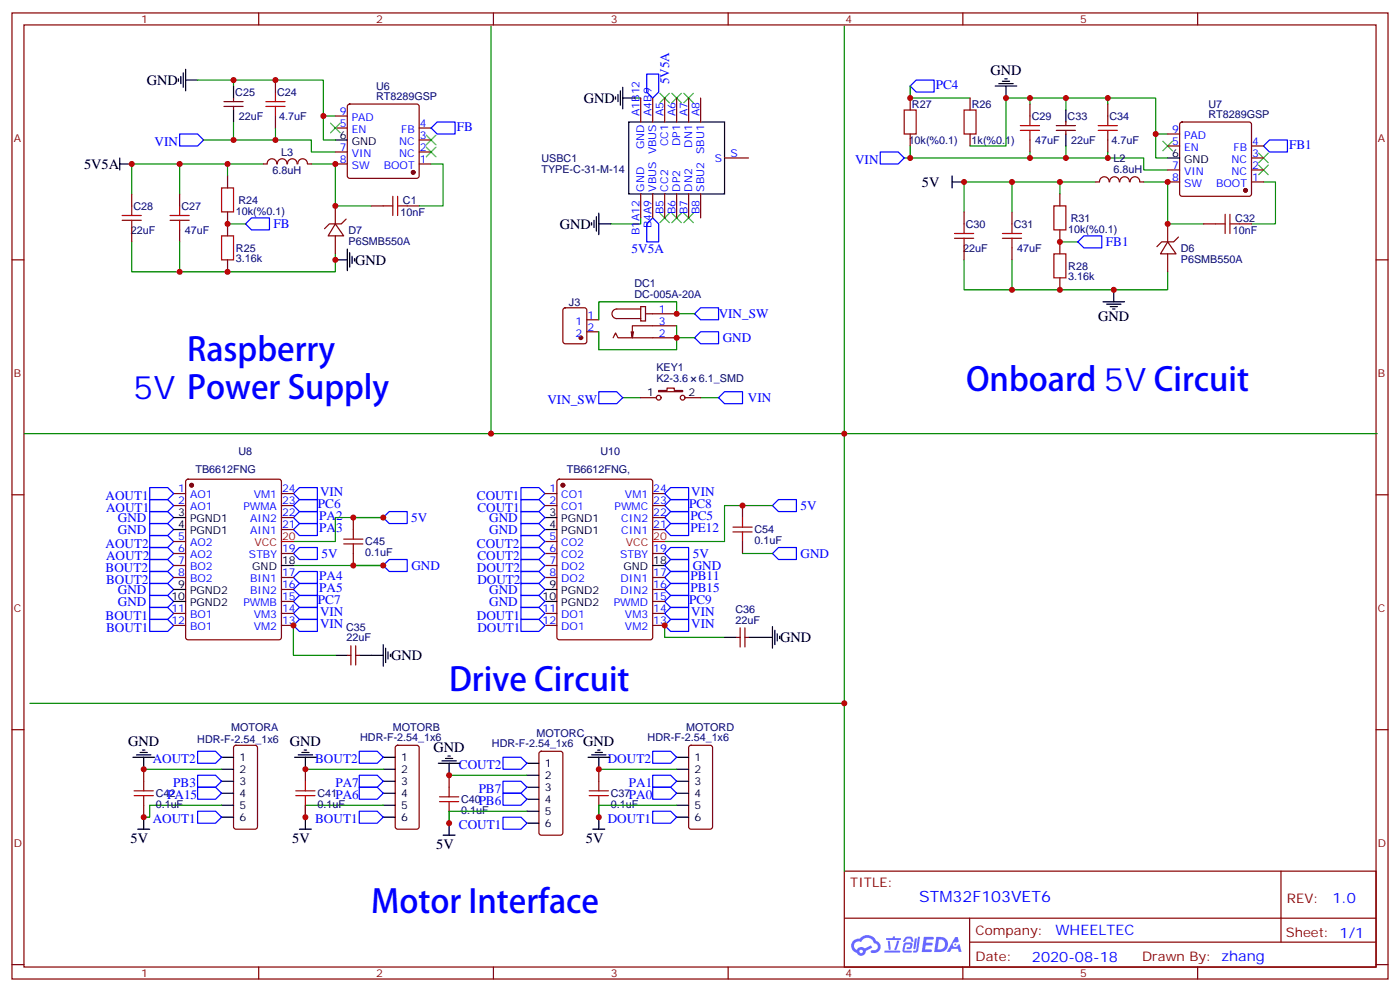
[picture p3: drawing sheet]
<svg xmlns="http://www.w3.org/2000/svg" width="412mm" height="292mm" viewBox="0 0 412 292" stroke-linecap="round" stroke-linejoin="round" font-family="sans-serif">
<g fill="none" stroke="#870000" stroke-width=".35">
<path d="M3.5 3.8h405.4v284.3h-405.4zM7.1 7.3h398.2v277.3h-398.2zM76.2 3.8v3.5M145.3 3.8v3.5M214.5 3.8v3.5M283.6 3.8v3.5M352.8 3.8v3.5M3.5 76.5h3.6M405.3 76.5h3.6M3.5 145.6h3.6M405.3 145.6h3.6M3.5 214.8h3.6"/>
<path d="M405.3 214.8h3.6M248.7 256.4h156.6v28.2h-156.6zM377.3 256.4v20.9M248.7 270.2h156.5M285.6 277.3h119.6M285.6 270.2v14.2M3.5 283.9h3.6M76.2 284.6v3.5M145.3 284.6v3.5M214.5 284.6v3.5M283.6 284.6v3.5M352.8 284.6v3.5"/>
<path d="M405.3 283.9h3.6"/>
</g>
<g fill="#5487ff">
<path d="M272.1 275.7h2.6l.3 .2-.1 .6h-2l-.1 1h1.6l.4 .4-.4 .4h-1.7l-.2 1.1 1.8 .1 .3 .3-.2 .4h-2.9z"/>
<path d="M281.4 275.8h.7l.4 1.3-.7 .3a.74 .74 0 0 0-1.1 .3 .74 .74 0 0 0 .5 1.1 .74 .74 0 0 0 .9-.7l.5-.3 .7 2.4h-.9l-.2-1h-1.9l-.5 1h-.9z"/>
<path d="M269.5 276.2h.6l-.4 2.9a.31 .31 0 0 1-.3 .3 .31 .31 0 0 1-.3-.3z"/>
<path d="M270.4 275.7h.6l-.5 4a.89 .89 0 0 1-.7 .7 .89 .89 0 0 1-.9-.3l1-.5z"/>
<path d="M266.8 275.9l.6-.2 1.2 .1 .5 1.3-.6 .1-.4-.9-1 .1a.95 .95 0 0 1-1 .8l-.1-.2z"/>
<path d="M266.4 277.6l1.8-.2a1.04 1.04 0 0 1 .6 1.1 1.04 1.04 0 0 1-.8 .9h-.7a.29 .29 0 0 1-.3-.4 .29 .29 0 0 1 .3-.2h.7l.2-.8h-1.4l-.4 1.8h1.9a.29 .29 0 0 1 .3 .3 .29 .29 0 0 1-.3 .3h-2l-.4-.3 .2-2.1z"/>
<path d="M260.5 279.8h4.4a.3 .3 0 0 1 .3 .3 .3 .3 0 0 1-.3 .3h-4.3z"/>
<path d="M264.3 276.9h.6l-.5 1.6a1.02 1.02 0 0 1-.7 1.2l-.2-.3z"/>
<path d="M261.5 276.9h.6l.3 2.4-.3 .3-.3-.2z"/>
<path d="M261.1 276.1h1.9l.2-.5h.5l-.1 .5h1.5a.29 .29 0 0 1 .3 .3 .29 .29 0 0 1-.3 .3h-3.9z"/>
<path d="M275.8 275.7l-.6 4.5h1.4a2.27 2.27 0 0 0 2.7-2.3 2.27 2.27 0 0 0-2.7-2.2zM276.6 276.5a1.5 1.5 0 0 1 1.8 1.6 1.5 1.5 0 0 1-1.9 1.3h-.3z"/>
<path d="M251.4 276.9a2.09 2.09 0 0 0 1 3.5 1.37 1.37 0 0 0 1.5 .9 1.37 1.37 0 0 0 1.1-1.4l2-1-.5-.7-1.8 1a1.4 1.4 0 0 0-2.3 .4 1.32 1.32 0 0 1-.6-1.9 1.32 1.32 0 0 1 1.9-.4 2.02 2.02 0 0 1 2-1.3 2.02 2.02 0 0 1 1.8 1.6 1.09 1.09 0 0 1 1.1 1.4 1.09 1.09 0 0 1-1.6 .7 .41 .41 0 0 0-.5 .3 .41 .41 0 0 0 .4 .5 1.89 1.89 0 0 0 2.4-1.2 1.89 1.89 0 0 0-1.2-2.4 2.98 2.98 0 0 0-5-.6l-1 .1zM253.2 280a.52 .52 0 0 1 1 0 .52 .52 0 0 1-1 0z"/>
<circle cx="281.4" cy="278" r=".28"/>
</g>
<g fill="#870000" stroke="#870000" stroke-width=".35">
<circle cx="121.7" cy="50.7" r=".53"/>
<circle cx="366.9" cy="56" r=".53"/>
<circle cx="56.4" cy="142.8" r=".53"/>
<circle cx="165.8" cy="142.8" r=".53"/>
<circle cx="171.1" cy="99.4" r=".53"/>
</g>
<g fill="none" stroke="#870000" stroke-width=".35">
<path d="M66 31.3h5.6M66 29.9h5.6M68.8 28.9v1M68.8 31.3v1.1M81.1 23.6v3.5M81.1 34.1v3.6M98.8 37.7h3.5M98.8 34.1h3.5M102.5 30.8l.5-.2h19.8l.5 .2 .2 .5v20.5l-.3 .5-.4 .2h-19.8l-.5-.2-.2-.5v-20.5zM123.5 37.7h3.5M188.7 28.9v7M192.3 28.9v7"/>
<path d="M195.8 28.9v7M199.3 28.9v7M202.8 28.9v7M206.4 28.9v7M268.1 28.9v3.5M268.1 39.4v3.6M285.8 28.9v3.5M285.8 39.4v3.6M303.4 30.6v3.5M311.1 38.4h5.7M311.1 37h5.7M314 35.9v1.1"/>
<path d="M314 38.4v1M326.3 30.6v3.5M344 39.4h3.5M347.7 36.1l.5-.2h19.7l.5 .2 .3 .5v20.5l-.3 .5-.5 .2h-19.7l-.5-.2-.2-.5v-20.5zM38.8 57.1v3.5M52.9 57.1v3.5M67 51.8v3.5M77.6 48.3h1.1M78.7 48.2a1.41 1.41 0 0 1 1.4-1.5 1.41 1.41 0 0 1 1.4 1.5M81.7 48.2a1.41 1.41 0 0 1 1.4-1.5 1.41 1.41 0 0 1 1.4 1.5M84.7 48.2a1.41 1.41 0 0 1 1.4-1.5 1.41 1.41 0 0 1 1.4 1.5M87.7 48.2a1.41 1.41 0 0 1 1.4-1.5 1.41 1.41 0 0 1 1.4 1.5"/>
<path d="M90.7 48.3h1M98.8 48.3h3.5M98.8 44.7h3.5M123.5 48.3h3.5M123.5 44.7h3.5M123.5 41.2h3.5M188.7 57.1v7M192.3 57.1v7M195.8 57.1v7M199.3 57.1v7M202.8 57.1v7M206.4 57.1v7"/>
<path d="M213.4 46.5h7.1M303.4 41.2v3.5M312.2 57.1v3.5M326.3 41.2v3.5M326.7 53.5a1.41 1.41 0 0 0-1.4-1.5 1.41 1.41 0 0 0-1.4 1.5l-1.1 .1M326.9 53.5a1.41 1.41 0 0 1 1.4-1.5 1.41 1.41 0 0 1 1.4 1.5M329.9 53.5a1.41 1.41 0 0 1 1.4-1.5 1.41 1.41 0 0 1 1.4 1.5M332.9 53.5a1.41 1.41 0 0 1 1.4-1.5 1.41 1.41 0 0 1 1.4 1.5M335.8 53.6h1.1M344 53.6h3.5M344 50h3.5M344 43h3.5"/>
<path d="M368.7 46.5h3.5M368.7 53.6h3.5M368.7 50h3.5M368.7 43h3.5M38.8 67.7v3.5M52.9 67.7v3.5M67 62.4v7M67 76.5v3.5M98.8 65.9l2.4 3.5h-4.5zM98.8 60.6v5.3M98.8 69.4v5.3M102 64.5l-1.5 1.4h-3.5l-1.4 1.4"/>
<path d="M109.4 60.6h3.5M119.9 60.6h3.6M284 62.4v3.5M284 73v3.5M298.1 62.4v3.5M298.1 73v3.5M312.2 67.7v7M344 71.2l2.4 3.5h-4.6zM344 65.9v5.3M344 74.7v5.3M347.1 69.8l-1.4 1.4h-3.5l-1.4 1.4M354.5 65.9h3.6"/>
<path d="M365.1 65.9h3.6M166 90.8l.5-.2h5.7l.6 .4 .1 9.5-.5 .6-5.9 .1-.6-.5-.1-9.4zM172.9 97.6h3.5M172.9 94.1h3.5M180.6 99.4l.7-1.4 .7 1.4h17.3M186.6 97.6l-.3 1.8M188.7 90.2h1.4v4.3h-1.4zM188.7 90.9h-7a1.41 1.41 0 0 0-1.4 1.5 1.41 1.41 0 0 0 1.4 1.4h7M190.1 92.4h9.2M199.3 95.9h-13v3.5l-.4-1.8M312.2 81.8v3.5M188.7 117.1h4.6"/>
<path d="M194 114.9h2.5v-.7h2.1v.7h2.5v.4h-7.1zM201.8 117.1h4.6M51.2 145.3h3.5M51.2 148.8h3.5M51.2 159.4h3.5M54.9 141.2l.5-.2h26.8l.6 .5 .1 46.1-.5 .7h-27l-.7-.4v-46.2zM82.9 145.3h3.5M82.9 148.8h3.5M82.9 155.9h3.5M82.9 152.3h3.5M104.1 152.3v3.6M160.5 145.3h3.5"/>
<path d="M160.5 148.8h3.5M160.5 159.4h3.5M164.3 141.2l.4-.2h26.9l.6 .5 .1 46.1-.5 .7h-27.1l-.6-.4-.1-46.2zM192.3 145.3h3.5M192.3 148.8h3.5M192.3 155.9h3.5M192.3 152.3h3.5M218.7 148.8v3.5M218.7 159.4v3.5M51.2 162.9h3.5M51.2 166.4h3.5M51.2 170h3.5"/>
<path d="M82.9 162.9h3.5M82.9 170h3.5M82.9 177h3.5M82.9 173.5h3.5M104.1 162.9v3.5M160.5 162.9h3.5M160.5 166.4h3.5M160.5 170h3.5M192.3 162.9h3.5M192.3 170h3.5M192.3 177h3.5M192.3 173.5h3.5"/>
<path d="M51.2 180.6h3.5M51.2 184.1h3.5M82.9 180.6h3.5M82.9 184.1h3.5M102.3 192.9h1.1M103.4 190.1v5.6M104.8 190.1v5.6M104.8 192.9h1M160.5 180.6h3.5M160.5 184.1h3.5M192.3 180.6h3.5M192.3 184.1h3.5"/>
<path d="M217 187.6h1M218 184.8v5.6M219.4 184.8v5.6M219.4 187.6h1.1M69 219.6l.5-.2h5.6l.7 .4v23.5l-.4 .7-5.9 .1-.7-.5v-23.5zM116.7 219.6l.4-.2h5.7l.6 .4 .1 23.5-.5 .7-5.9 .1-.6-.5-.1-23.5zM203.1 219.6l.5-.2h5.6l.6 .4 .1 23.5-.5 .7-5.8 .1-.7-.5-.1-23.5zM42.3 226.4v3.5M42.3 237v3.5M90 226.4v3.5M90 237v3.5M132.3 228.2v3.5"/>
<path d="M132.3 238.8v3.5M159 221.3l.5-.2h5.6l.7 .5v23.5l-.5 .7h-5.8l-.7-.4v-23.6zM176.4 226.4v3.5M176.4 237v3.5"/>
<circle cx="194" cy="117.1" r=".71"/>
<circle cx="201.1" cy="117.1" r=".71"/>
</g>
<g fill="none" stroke="#000" stroke-width=".35">
<path d="M52.6 23.2v.7M53.3 22.5v2.1M54 21.4v4.3M54.7 23.6h3.5M54.7 20.4v6.3M68.8 25.3v3.6M68.8 32.4v3.5M181.3 28.5v.7M182 27.8v2.1M182.7 26.7v4.3M183.4 28.9h3.6M183.4 25.7v6.3"/>
<path d="M185.2 35.9h28.2v21.2h-28.2zM293.2 25.3h6.3M294.2 24.6h4.2M295.3 23.9h2.1M296 23.2h.7M296.3 25.3v3.6M314 32.4v3.5M314 39.4v3.6M35.3 48.3h3.5M35.3 46.5v3.5M98.8 41.2h3.5M280.5 53.6h3.5"/>
<path d="M280.5 51.8v3.5M344 46.5h3.5M98.8 76.5h3.5M102.3 73.3v6.4M103 74.4v4.2M103.7 75.4v2.1M104.4 76.1v.7M174.3 65.5v.8M175 64.8v2.2M175.7 63.8v4.2M176.4 65.9h3.5M176.4 62.7v6.4"/>
<path d="M324.9 88.8h6.4M326 89.5h4.2M327 90.2h2.1M327.7 90.9h.7M328.1 85.3v3.5M51.2 152.3h3.5M51.2 155.9h3.5M160.5 152.3h3.5M160.5 155.9h3.5M51.2 173.5h3.5M51.2 177h3.5M82.9 166.4h3.5"/>
<path d="M160.5 173.5h3.5M160.5 177h3.5M192.3 166.4h3.5M98.8 192.9h3.5M105.8 192.9h7.1M112.9 189.7v6.4M113.6 190.8v4.2M114.3 191.8v2.2M115 192.5v.8M213.4 187.6h3.6M220.5 187.6h7M227.5 184.4v6.4"/>
<path d="M228.2 185.5v4.2M229 186.5v2.2M229.7 187.3v.7M39.2 222.9h6.3M40.2 222.2h4.2M41.3 221.5h2.1M42 220.8h.7M42.3 222.9v3.5M65.3 222.9h3.5M65.3 226.4h3.5M65.3 229.9h3.5M65.3 233.5h3.5"/>
<path d="M65.3 237h3.5M86.8 222.9h6.3M87.8 222.2h4.3M88.9 221.5h2.1M89.6 220.8h.7M90 222.9v3.5M112.9 222.9h3.5M112.9 226.4h3.5M112.9 229.9h3.5M112.9 233.5h3.5M112.9 237h3.5M129.1 224.6h6.4"/>
<path d="M130.2 223.9h4.2M131.2 223.2h2.1M131.9 222.5h.7M132.3 224.6v3.6M155.2 224.6h3.5M155.2 228.2h3.5M155.2 231.7h3.5M155.2 235.2h3.5M155.2 238.8h3.5M173.2 222.9h6.4M174.3 222.2h4.2M175.3 221.5h2.1"/>
<path d="M176 220.8h.7M176.4 222.9v3.5M199.3 222.9h3.5M199.3 226.4h3.5M199.3 229.9h3.5M199.3 233.5h3.5M199.3 237h3.5M40.6 244.1h3.5M42.3 240.5v3.6M65.3 240.5h3.5M88.2 244.1h3.5M90 240.5v3.6"/>
<path d="M112.9 240.5h3.5M130.5 245.8h3.6M132.3 242.3v3.5M155.2 242.3h3.5M174.6 244.1h3.6M176.4 240.5v3.6M199.3 240.5h3.5"/>
</g>
<g fill="none" stroke="#a10000" stroke-width=".35">
<path d="M78.3 31.3h5.7M78.3 29.9h5.7M81.1 27.1v2.8M81.1 31.3v2.8M266.3 32.4h3.6v7h-3.6zM284 32.4h3.5v7h-3.5zM300.6 38.4h5.6M300.6 37h5.6M303.4 34.1v2.9M303.4 38.4v2.8M323.5 38.4h5.6M323.5 37h5.6"/>
<path d="M326.3 34.1v2.9M326.3 38.4v2.8M65.3 55.3h3.5v7.1h-3.5zM115.7 57.8v5.6M117.1 57.8v5.6M36 64.8h5.6M36 63.4h5.6M38.8 60.6v2.8M38.8 64.8v2.9M50.1 64.8h5.6M50.1 63.4h5.6M52.9 60.6v2.8"/>
<path d="M52.9 64.8v2.9M65.3 69.4h3.5v7.1h-3.5zM112.9 60.6h2.8M117.1 60.6h2.8M281.2 70.1h5.6M281.2 68.7h5.6M284 65.9v2.8M284 70.1v2.9M295.3 70.1h5.6M295.3 68.7h5.6M298.1 65.9v2.8M298.1 70.1v2.9"/>
<path d="M310.4 74.7h3.6v7.1h-3.6zM310.4 60.6h3.6v7.1h-3.6zM358.1 65.9h2.8M360.9 63.1v5.6M362.3 63.1v5.6M362.3 65.9h2.8M101.2 158.7h5.7M104.1 155.9v2.8M215.9 155.2h5.6M215.9 156.6h5.6M218.7 152.3v2.9M218.7 156.6v2.8"/>
<path d="M101.2 160.1h5.7M104.1 160.1v2.8M39.5 232.8h5.7M39.5 234.2h5.7M42.3 229.9v2.9M42.3 234.2v2.8M87.1 232.8h5.7M87.1 234.2h5.7M90 229.9v2.9M90 234.2v2.8M129.5 234.5h5.6M129.5 235.9h5.6"/>
<path d="M132.3 231.7v2.8M132.3 235.9v2.9M173.6 232.8h5.6M173.6 234.2h5.6M176.4 229.9v2.9M176.4 234.2v2.8"/>
</g>
<g fill="none" stroke="#00f" stroke-width=".35">
<path d="M52.9 39.4h5.3l1.8 1.8-1.8 1.8h-5.3zM127 37.7l1.8-1.8h5.3v3.5h-5.3zM190.5 21.8h3.5v5.3l-1.7 1.8-1.8-1.8zM268.1 25.3l1.8-1.7h5.3v3.5h-5.3zM259.3 44.7h5.3l1.7 1.8-1.7 1.8h-5.3zM372.2 43l1.7-1.8h5.3v3.5h-5.3zM72.3 65.9l1.8-1.8h5.3v3.6h-5.3zM192.3 64.1l1.7 1.8v5.3h-3.5v-5.3zM317.5 71.2l1.8-1.8h5.3v3.6h-5.3zM204.6 99.4l1.8-1.8h5.3v3.6h-5.3zM204.6 92.4l1.8-1.8h5.3v3.5h-5.3zM176.4 115.3h5.3l1.7 1.8-1.7 1.7h-5.3z"/>
<path d="M211.7 117.1l1.7-1.8h5.3v3.5h-5.3zM44.1 154.1h5.3l1.8 1.8-1.8 1.7h-5.3zM44.1 150.6h5.3l1.8 1.7-1.8 1.8h-5.3zM44.1 157.6h5.3l1.8 1.8-1.8 1.7h-5.3zM44.1 147h5.3l1.8 1.8-1.8 1.8h-5.3zM44.1 143.5h5.3l1.8 1.8-1.8 1.7h-5.3zM86.4 155.9l1.8-1.8h5.3v3.5h-5.3zM86.4 152.3l1.8-1.7h5.3v3.5h-5.3zM86.4 145.3l1.8-1.8h5.3v3.5h-5.3zM86.4 148.8l1.8-1.8h5.3v3.6h-5.3zM112.9 152.3l1.8-1.7h5.2v3.5h-5.2zM153.5 143.5h5.3l1.7 1.8-1.7 1.7h-5.3z"/>
<path d="M153.5 147h5.3l1.7 1.8-1.7 1.8h-5.3zM153.5 157.6h5.3l1.7 1.8-1.7 1.7h-5.3zM153.5 150.6h5.3l1.7 1.7-1.7 1.8h-5.3zM153.5 154.1h5.3l1.7 1.8-1.7 1.7h-5.3zM195.8 155.9l1.8-1.8h5.2v3.5h-5.2zM195.8 152.3l1.8-1.7h5.2v3.5h-5.2zM195.8 148.8l1.8-1.8h5.2v3.6h-5.2zM195.8 145.3l1.8-1.8h5.2v3.5h-5.2zM227.5 148.8l1.8-1.8h5.3v3.6h-5.3zM44.1 175.3h5.3l1.8 1.7-1.8 1.8h-5.3zM44.1 171.7h5.3l1.8 1.8-1.8 1.8h-5.3zM44.1 164.7h5.3l1.8 1.7-1.8 1.8h-5.3z"/>
<path d="M44.1 168.2h5.3l1.8 1.8-1.8 1.7h-5.3zM44.1 178.8h5.3l1.8 1.8-1.8 1.7h-5.3zM44.1 161.1h5.3l1.8 1.8-1.8 1.8h-5.3zM86.4 173.5l1.8-1.8h5.3v3.6h-5.3zM86.4 170l1.8-1.8h5.3v3.5h-5.3zM86.4 177l1.8-1.7h5.3v3.5h-5.3zM86.4 162.9l1.8-1.8h5.3v3.6h-5.3zM112.9 166.4l1.8-1.7h5.2v3.5h-5.2zM153.5 161.1h5.3l1.7 1.8-1.7 1.8h-5.3zM153.5 178.8h5.3l1.7 1.8-1.7 1.7h-5.3zM153.5 168.2h5.3l1.7 1.8-1.7 1.7h-5.3zM153.5 164.7h5.3l1.7 1.7-1.7 1.8h-5.3z"/>
<path d="M153.5 171.7h5.3l1.7 1.8-1.7 1.8h-5.3zM153.5 175.3h5.3l1.7 1.7-1.7 1.8h-5.3zM195.8 173.5l1.8-1.8h5.2v3.6h-5.2zM195.8 170l1.8-1.8h5.2v3.5h-5.2zM195.8 177l1.8-1.7h5.2v3.5h-5.2zM195.8 166.4l1.8-1.7h5.2v3.5h-5.2zM195.8 162.9l1.8-1.8h5.2v3.6h-5.2zM227.5 162.9l1.8-1.8h5.3v3.6h-5.3zM44.1 182.3h5.3l1.8 1.8-1.8 1.7h-5.3zM86.4 180.6l1.8-1.8h5.3v3.5h-5.3zM86.4 184.1l1.8-1.8h5.3v3.5h-5.3zM153.5 182.3h5.3l1.7 1.8-1.7 1.7h-5.3z"/>
<path d="M195.8 184.1l1.8-1.8h5.2v3.5h-5.2zM195.8 180.6l1.8-1.8h5.2v3.5h-5.2zM58.2 221.1h5.3l1.8 1.8-1.8 1.7h-5.3zM58.2 231.7h5.3l1.8 1.8-1.8 1.7h-5.3zM58.2 228.2h5.3l1.8 1.7-1.8 1.8h-5.3zM58.2 238.8h5.3l1.8 1.7-1.8 1.8h-5.3zM105.8 238.8h5.3l1.8 1.7-1.8 1.8h-5.3zM105.8 228.2h5.3l1.8 1.7-1.8 1.8h-5.3zM105.8 231.7h5.3l1.8 1.8-1.8 1.7h-5.3zM105.8 221.1h5.3l1.8 1.8-1.8 1.7h-5.3zM148.2 222.9h5.3l1.7 1.7-1.7 1.8h-5.3zM148.2 233.5h5.3l1.7 1.7-1.7 1.8h-5.3z"/>
<path d="M148.2 229.9h5.3l1.7 1.8-1.7 1.8h-5.3zM192.3 221.1h5.3l1.7 1.8-1.7 1.7h-5.3zM192.3 231.7h5.3l1.7 1.8-1.7 1.7h-5.3zM192.3 228.2h5.3l1.7 1.7-1.7 1.8h-5.3zM192.3 238.8h5.3l1.7 1.7-1.7 1.8h-5.3zM148.2 240.5h5.3l1.7 1.8-1.7 1.8h-5.3z"/>
</g>
<g fill="none" stroke="#3c3" stroke-width=".35">
<path d="M97.4 36.3l2.8 2.8M100.2 36.3l-2.8 2.8M125.6 39.8l2.8 2.8M128.4 39.8l-2.8 2.8M194.4 27.4l2.8 2.9M197.2 27.4l-2.8 2.9M197.9 27.4l2.8 2.9M200.7 27.4l-2.8 2.9M201.4 27.4l2.9 2.9M204.3 27.4l-2.9 2.9M125.6 43.3l2.8 2.8M128.4 43.3l-2.8 2.8"/>
<path d="M342.5 41.6l2.9 2.8M345.4 41.6l-2.9 2.8M370.8 45.1l2.8 2.8M370.8 48.6l2.8 2.8M373.6 45.1l-2.8 2.8M373.6 48.6l-2.8 2.8M194.4 62.7l2.8 2.8M197.2 62.7l-2.8 2.8M197.9 62.7l2.8 2.8M200.7 62.7l-2.8 2.8M201.4 62.7l2.9 2.8M204.3 62.7l-2.9 2.8"/>
</g>
<g fill="none" stroke="#008700" stroke-width=".35">
<path d="M144.6 7.7v119.9M248.7 7.7v248.7M58.2 23.6h37v17.6h3.6M68.8 23.6v1.7M68.8 35.9v5.3M81.1 37.7v3.5M95.2 34.1h3.6M187 28.9h1.7M268.1 25.3v3.6h17.7M303.4 28.9v1.7M314 28.9v3.5M326.3 28.9v1.7"/>
<path d="M340.4 39.4h3.6M52.9 48.3v8.8M60 41.2h31.7v3.5h7.1M67 48.3h-28.2v8.8M77.6 48.3h-10.6v3.5M91.7 48.3h7.1v12.3h10.6M127 48.3h3.5v12.3h-7M266.3 46.5h70.6v3.5h7.1M268.1 43v3.5M285.8 43h10.5v-14.1h44.1v17.6h3.6M298.1 53.6v8.8M303.4 44.7v1.8"/>
<path d="M312.2 53.6h-28.2v8.8M314 43v3.5M322.8 53.6h-10.6v3.5M326.3 44.7v1.8M336.9 53.6h7.1v12.3h10.5M372.2 53.6h3.5v12.3h-7M38.8 71.2v8.8h60v-5.3M52.9 71.2v8.8M67 65.9h5.3M188.7 64.1v1.8h-8.8M284 76.5v8.8h60v-5.3M298.1 76.5v8.8"/>
<path d="M312.2 71.2h5.3M176.4 97.6v5.3h22.9v-3.5M199.3 95.9v3.5h5.3M204.6 92.4h-5.3v-3.6h-22.9v5.3M183.4 117.1h5.3M206.4 117.1h5.3M7.1 127.6h398.6M104.1 152.3h8.8h-14.1v7.1h-12.4M227.5 148.8h-14.1v10.6h-17.6M86.4 166.4h26.5M218.7 162.9h8.8M86.4 184.1v8.8h12.4"/>
<path d="M195.8 184.1v3.5h17.6M8.8 207h239.9M42.3 226.4h23M65.3 237h-21.2v3.5h-1.8M90 226.4h22.9M112.9 237h-22.9v3.5M132.3 228.2h22.9M155.2 238.8h-22.9v3.5M176.4 226.4h22.9M199.3 237h-22.9v3.5"/>
</g>
<path d="M82.9 159.4h3.5M192.3 159.4h3.5" fill="none" stroke="#f00" stroke-width=".35"/>
<g fill="#c00">
<circle cx="112.9" cy="166.4" r=".88"/>
<circle cx="112.9" cy="152.3" r=".88"/>
<circle cx="104.1" cy="166.4" r=".88"/>
<circle cx="104.1" cy="152.3" r=".88"/>
<circle cx="86.4" cy="184.1" r=".88"/>
<circle cx="98.8" cy="76.5" r=".88"/>
<circle cx="38.8" cy="48.3" r=".88"/>
<circle cx="52.9" cy="48.3" r=".88"/>
<circle cx="67" cy="65.9" r=".88"/>
<circle cx="98.8" cy="48.3" r=".88"/>
<circle cx="81.1" cy="41.2" r=".88"/>
<circle cx="68.8" cy="41.2" r=".88"/>
<circle cx="81.1" cy="23.6" r=".88"/>
<circle cx="95.3" cy="34.1" r=".88"/>
<circle cx="68.8" cy="23.6" r=".88"/>
<circle cx="67" cy="48.3" r=".88"/>
<circle cx="67" cy="80" r=".88"/>
<circle cx="52.9" cy="80" r=".88"/>
<circle cx="326.3" cy="28.9" r=".88"/>
<circle cx="268.1" cy="28.9" r=".88"/>
<circle cx="303.4" cy="46.5" r=".88"/>
<circle cx="298.1" cy="85.3" r=".88"/>
<circle cx="312.2" cy="85.3" r=".88"/>
<circle cx="312.2" cy="53.6" r=".88"/>
<circle cx="328.1" cy="85.3" r=".88"/>
<circle cx="314" cy="28.9" r=".88"/>
<circle cx="340.4" cy="39.4" r=".88"/>
<circle cx="314" cy="46.5" r=".88"/>
<circle cx="326.3" cy="46.5" r=".88"/>
<circle cx="344" cy="53.6" r=".88"/>
<circle cx="312.2" cy="71.2" r=".88"/>
<circle cx="298.1" cy="53.6" r=".88"/>
<circle cx="284" cy="53.6" r=".88"/>
<circle cx="303.4" cy="28.9" r=".88"/>
<circle cx="268.1" cy="46.5" r=".88"/>
<circle cx="296.3" cy="28.9" r=".88"/>
<circle cx="195.8" cy="184.1" r=".88"/>
<circle cx="218.7" cy="148.8" r=".88"/>
<circle cx="42.3" cy="240.5" r=".88"/>
<circle cx="90" cy="240.5" r=".88"/>
<circle cx="132.3" cy="242.3" r=".88"/>
<circle cx="176.4" cy="240.5" r=".88"/>
<circle cx="42.3" cy="226.4" r=".88"/>
<circle cx="90" cy="226.4" r=".88"/>
<circle cx="176.4" cy="226.4" r=".88"/>
<circle cx="132.3" cy="228.2" r=".88"/>
<circle cx="98.8" cy="60.6" r=".88"/>
<circle cx="344" cy="65.9" r=".88"/>
<circle cx="199.3" cy="99.4" r=".88"/>
<circle cx="199.3" cy="92.4" r=".88"/>
<circle cx="144.6" cy="127.6" r=".88"/>
<circle cx="248.7" cy="207" r=".88"/>
<circle cx="248.7" cy="127.6" r=".88"/>
</g>
<g font-size="9.5" fill="#00f">
<text x="55.1" y="106.1">Raspberry</text>
<text x="39.2" y="117.6">5V Power Supply</text>
<text x="284.6" y="115.1">Onboard 5V Circuit</text>
<text x="132.3" y="203.5">Drive Circuit</text>
<text x="109.4" y="268.7">Motor Interface</text>
</g>
<text font-size="4.6" fill="#00f" x="270.8" y="265.4">STM32F103VET6</text>
<g font-size="4.2">
<text x="291.8" y="22.1">GND</text>
<text x="43.2" y="25">GND</text>
<text x="172" y="30.3">GND</text>
<text x="24.8" y="49.7">5V5A</text>
<text x="271.6" y="55">5V</text>
<text x="164.9" y="67.3">GND</text>
<text x="104.6" y="77.9">GND</text>
<text x="323.5" y="94.5">GND</text>
<text x="229.8" y="189">GND</text>
<text x="115.2" y="194.3">GND</text>
<text x="37.8" y="219.7">GND</text>
<text x="85.4" y="219.7">GND</text>
<text x="127.7" y="221.5">GND</text>
<text x="171.8" y="219.7">GND</text>
<text x="38.4" y="248">5V</text>
<text x="86.1" y="248">5V</text>
<text x="128.5" y="249.8">5V</text>
<text x="172.6" y="248">5V</text>
</g>
<g font-size="4.2" fill="#00f">
<text x="392.5" y="265.7">1.0</text>
<text x="310.9" y="275.2">WHEELTEC</text>
<text x="304" y="283">2020-08-18</text>
</g>
<g font-size="3.9" fill="#00f">
<text x="197.1" y="24.8" transform="rotate(-90 197.1 24.8)">5V5A</text>
<text x="275.7" y="26.1">PC4</text>
<text x="134.6" y="38.5">FB</text>
<text x="45.5" y="43">VIN</text>
<text x="379.7" y="43.8">FB1</text>
<text x="251.9" y="48.3">VIN</text>
<text x="80.6" y="67.2">FB</text>
<text x="186.1" y="74.6">5V5A</text>
<text x="325.8" y="72.4">FB1</text>
<text x="211.7" y="93.6">VIN_SW</text>
<text x="212.9" y="100.6">GND</text>
<text x="161.3" y="118.8">VIN_SW</text>
<text x="220.3" y="118.3">VIN</text>
<text x="31.1" y="147.1">AOUT1</text>
<text x="93.6" y="149.5">PC6</text>
<text x="94.3" y="146">VIN</text>
<text x="140.5" y="147.1">COUT1</text>
<text x="203" y="149.5">PC8</text>
<text x="203.6" y="146">VIN</text>
<text x="31.3" y="150.7">AOUT1</text>
<text x="34.7" y="153.6">GND</text>
<text x="94" y="153.2">PA2</text>
<text x="121.2" y="153.6">5V</text>
<text x="140.6" y="150.7">COUT1</text>
<text x="144.1" y="153.6">GND</text>
<text x="203.4" y="153.2">PC5</text>
<text x="235.8" y="150.1">5V</text>
<text x="31.1" y="161.2">AOUT2</text>
<text x="34.7" y="157.1">GND</text>
<text x="94" y="156.7">PA3</text>
<text x="140.5" y="161.2">COUT2</text>
<text x="144.1" y="157.1">GND</text>
<text x="203.4" y="156.7">PE12</text>
<text x="31.3" y="164.8">AOUT2</text>
<text x="94.7" y="164.2">5V</text>
<text x="121.2" y="167.7">GND</text>
<text x="140.6" y="164.8">COUT2</text>
<text x="204.1" y="167.7">GND</text>
<text x="204.1" y="164.2">5V</text>
<text x="235.8" y="164.2">GND</text>
<text x="31.1" y="168.3">BOUT2</text>
<text x="31.3" y="171.8">BOUT2</text>
<text x="94" y="170.8">PA4</text>
<text x="140.5" y="168.3">DOUT2</text>
<text x="140.6" y="171.8">DOUT2</text>
<text x="203.4" y="170.8">PB11</text>
<text x="34.7" y="178.3">GND</text>
<text x="34.7" y="174.8">GND</text>
<text x="93.6" y="177.7">PC7</text>
<text x="94" y="174.4">PA5</text>
<text x="144.1" y="174.8">GND</text>
<text x="144.1" y="178.3">GND</text>
<text x="203" y="177.7">PC9</text>
<text x="203.4" y="174.4">PB15</text>
<text x="31.1" y="182.4">BOUT1</text>
<text x="31.3" y="186">BOUT1</text>
<text x="94.3" y="181.3">VIN</text>
<text x="94.3" y="184.8">VIN</text>
<text x="140.5" y="182.4">DOUT1</text>
<text x="140.6" y="186">DOUT1</text>
<text x="203.6" y="184.8">VIN</text>
<text x="203.6" y="181.3">VIN</text>
<text x="45" y="224.6">AOUT2</text>
<text x="92.8" y="224.6">BOUT2</text>
<text x="135.2" y="226.4">COUT2</text>
<text x="179" y="224.6">DOUT2</text>
<text x="51" y="231.7">PB3</text>
<text x="98.8" y="231.7">PA7</text>
<text x="141" y="233.5">PB7</text>
<text x="185.3" y="231.7">PA1</text>
<text x="49.3" y="235.2">PA15</text>
<text x="98.8" y="235.2">PA6</text>
<text x="141" y="237">PB6</text>
<text x="185.3" y="235.2">PA0</text>
<text x="45" y="242.3">AOUT1</text>
<text x="92.8" y="242.3">BOUT1</text>
<text x="135.2" y="244.1">COUT1</text>
<text x="179" y="242.3">DOUT1</text>
</g>
<g font-size="3.9" fill="#800">
<text x="250.5" y="261">TITLE:</text>
<text x="379.1" y="265.7">REV:</text>
<text x="287.4" y="275.2">Company:</text>
<text x="378.7" y="275.8">Sheet: 1/1</text>
<text x="287.4" y="282.9">Date:</text>
<text x="336.4" y="282.9">Drawn By: zhang</text>
</g>
<g font-size="3.2" fill="#800">
<text x="41.6" y="6.8">1</text>
<text x="110.8" y="6.8">2</text>
<text x="179.9" y="6.8">3</text>
<text x="249.1" y="6.8">4</text>
<text x="318.2" y="6.8">5</text>
<text x="4.1" y="41.9">A</text>
<text x="405.9" y="41.9">A</text>
<text x="4.1" y="111.1">B</text>
<text x="405.9" y="111.1">B</text>
<text x="4.1" y="180.2">C</text>
<text x="405.9" y="180.2">C</text>
<text x="4.1" y="249.3">D</text>
<text x="405.9" y="249.3">D</text>
<text x="41.6" y="287.6">1</text>
<text x="110.8" y="287.6">2</text>
<text x="179.9" y="287.6">3</text>
<text x="249.1" y="287.6">4</text>
<text x="318.2" y="287.6">5</text>
</g>
<g font-size="3.2" fill="#000080">
<text x="69.3" y="28.2">C25</text>
<text x="81.7" y="28.2">C24</text>
<text x="110.8" y="29.6">RT8289GSP</text>
<text x="110.8" y="26.4">U6</text>
<text x="70.3" y="35.3">22uF</text>
<text x="82.2" y="35.3">4.7uF</text>
<text x="268.6" y="31.8">R27</text>
<text x="286.3" y="31.7">R26</text>
<text x="303.9" y="35.3">C29</text>
<text x="314.5" y="35.3">C33</text>
<text x="326.8" y="35.3">C34</text>
<text x="356" y="34.9">RT8289GSP</text>
<text x="356" y="31.6">U7</text>
<text x="82.8" y="45.8">L3</text>
<text x="159.5" y="47.6">USBC1</text>
<text x="267.7" y="42.4">10k(%0.1)</text>
<text x="286.2" y="42.3">1k(%0.1)</text>
<text x="304.9" y="42.3">47uF</text>
<text x="315.5" y="42.3">22uF</text>
<text x="327.4" y="42.3">4.7uF</text>
<text x="328" y="47.8">L2</text>
<text x="80.3" y="51.1">6.8uH</text>
<text x="159.5" y="50.9">TYPE-C-31-M-14</text>
<text x="328" y="51">6.8uH</text>
<text x="70.2" y="60">R24</text>
<text x="118.7" y="60">C1</text>
<text x="39.3" y="61.7">C28</text>
<text x="53.4" y="61.7">C27</text>
<text x="69.5" y="63.1">10k(%0.1)</text>
<text x="118" y="63.5">10nF</text>
<text x="315.4" y="65.3">R31</text>
<text x="363.9" y="65.2">C32</text>
<text x="38.6" y="68.8">22uF</text>
<text x="54.5" y="68.8">47uF</text>
<text x="102.7" y="72">P6SMB550A</text>
<text x="102.7" y="68.8">D7</text>
<text x="284.5" y="67">C30</text>
<text x="298.6" y="67">C31</text>
<text x="314.7" y="68.4">10k(%0.1)</text>
<text x="363.1" y="68.8">10nF</text>
<text x="69.5" y="77.3">3.16k</text>
<text x="69.5" y="74.1">R25</text>
<text x="283.8" y="74.1">22uF</text>
<text x="299.6" y="74.1">47uF</text>
<text x="347.8" y="77.3">P6SMB550A</text>
<text x="347.8" y="74.1">D6</text>
<text x="314.7" y="82.5">3.16k</text>
<text x="314.7" y="79.4">R28</text>
<text x="167.6" y="90">J3</text>
<text x="186.9" y="87.7">DC-005A-20A</text>
<text x="186.9" y="84.6">DC1</text>
<text x="193.4" y="112.4">K2-3.6</text>
<text x="193.4" y="109.1">KEY1</text>
<text x="205.9" y="112.4">6.1_SMD</text>
<text x="70.2" y="134">U8</text>
<text x="176.9" y="134">U10</text>
<text x="57.6" y="139.3">TB6612FNG</text>
<text x="167" y="139.3">TB6612FNG,</text>
<text x="107.6" y="160.5">C45</text>
<text x="222.2" y="160.2">0.1uF</text>
<text x="222.2" y="157">C54</text>
<text x="107.6" y="163.7">0.1uF</text>
<text x="102" y="185.8">C35</text>
<text x="216.6" y="183.7">22uF</text>
<text x="216.6" y="180.6">C36</text>
<text x="102.1" y="188.7">22uF</text>
<text x="68.1" y="215.1">MOTORA</text>
<text x="115.7" y="215.1">MOTORB</text>
<text x="202.2" y="215.1">MOTORD</text>
<text x="58.1" y="218.7">HDR-F-2.54_1x6</text>
<text x="106.1" y="218">HDR-F-2.54_1x6</text>
<text x="144.9" y="219.8">HDR-F-2.54_1x6</text>
<text x="158.1" y="216.9">MOTORC</text>
<text x="190.8" y="218">HDR-F-2.54_1x6</text>
<text x="45.9" y="237.8">0.1uF</text>
<text x="45.9" y="234.6">C42</text>
<text x="93.5" y="237.8">0.1uF</text>
<text x="93.5" y="234.6">C41</text>
<text x="135.8" y="239.6">0.1uF</text>
<text x="135.8" y="236.4">C40</text>
<text x="179.9" y="237.8">0.1uF</text>
<text x="179.9" y="234.6">C37</text>
</g>
<g font-size="3.2" fill="#00f">
<text x="100.1" y="33.8">9</text>
<text x="103.6" y="35.6">PAD</text>
<text x="188.4" y="34.1" transform="rotate(-90 188.4 34.1)">A1B12</text>
<text x="191.9" y="34.1" transform="rotate(-90 191.9 34.1)">A4B9</text>
<text x="195.4" y="34.1" transform="rotate(-90 195.4 34.1)">A5</text>
<text x="199" y="34.1" transform="rotate(-90 199 34.1)">A6</text>
<text x="202.5" y="34.1" transform="rotate(-90 202.5 34.1)">A7</text>
<text x="206" y="34.1" transform="rotate(-90 206 34.1)">A8</text>
<text x="100.1" y="37.3">5</text>
<text x="103.6" y="39.1">EN</text>
<text x="118.2" y="39.1">FB</text>
<text x="123.6" y="40.9">3</text>
<text x="123.6" y="37.3">4</text>
<text x="345.3" y="39.1">9</text>
<text x="348.8" y="40.9">PAD</text>
<text x="100.1" y="44.4">7</text>
<text x="100.1" y="47.9">8</text>
<text x="103.6" y="46.1">VIN</text>
<text x="117.6" y="46.1">NC</text>
<text x="117.6" y="42.6">NC</text>
<text x="123.6" y="47.9">1</text>
<text x="123.6" y="44.4">2</text>
<text x="189.8" y="43.9" transform="rotate(-90 189.8 43.9)">GND</text>
<text x="196.8" y="43.1" transform="rotate(-90 196.8 43.1)">CC1</text>
<text x="200.4" y="43" transform="rotate(-90 200.4 43)">DP1</text>
<text x="203.9" y="43.5" transform="rotate(-90 203.9 43.5)">DN1</text>
<text x="207.4" y="45.3" transform="rotate(-90 207.4 45.3)">SBU1</text>
<text x="210.6" y="47.6">S</text>
<text x="215.2" y="46.1">S</text>
<text x="345.3" y="42.6">5</text>
<text x="348.8" y="44.4">EN</text>
<text x="362.8" y="47.9">NC</text>
<text x="363.4" y="44.4">FB</text>
<text x="368.8" y="46.1">3</text>
<text x="368.8" y="42.6">4</text>
<text x="103.6" y="49.7">SW</text>
<text x="113" y="49.7">BOOT</text>
<text x="345.3" y="49.7">7</text>
<text x="345.3" y="53.2">8</text>
<text x="348.8" y="51.4">VIN</text>
<text x="362.8" y="51.4">NC</text>
<text x="368.8" y="53.2">1</text>
<text x="368.8" y="49.7">2</text>
<text x="189.8" y="56.4" transform="rotate(-90 189.8 56.4)">GND</text>
<text x="193.3" y="56.4" transform="rotate(-90 193.3 56.4)">VBUS VBUS</text>
<text x="196.8" y="56.4" transform="rotate(-90 196.8 56.4)">CC2</text>
<text x="200.4" y="56.4" transform="rotate(-90 200.4 56.4)">DP2</text>
<text x="203.9" y="56.4" transform="rotate(-90 203.9 56.4)">DN2</text>
<text x="207.4" y="56.4" transform="rotate(-90 207.4 56.4)">SBU2</text>
<text x="348.8" y="55">SW</text>
<text x="358.2" y="55">BOOT</text>
<text x="195.4" y="63" transform="rotate(-90 195.4 63)">B5</text>
<text x="199" y="63" transform="rotate(-90 199 63)">B6</text>
<text x="202.5" y="63" transform="rotate(-90 202.5 63)">B7</text>
<text x="206" y="63" transform="rotate(-90 206 63)">B8</text>
<text x="188.4" y="69.2" transform="rotate(-90 188.4 69.2)">B1A12</text>
<text x="191.9" y="67.2" transform="rotate(-90 191.9 67.2)">B4A9</text>
<text x="169.5" y="95.5">1</text>
<text x="173" y="93.8">1</text>
<text x="194" y="92">1</text>
<text x="194" y="95.5">3</text>
<text x="169.5" y="99.1">2</text>
<text x="173" y="97.3">2</text>
<text x="194" y="99.1">2</text>
<text x="52.5" y="144.9">1</text>
<text x="52.5" y="148.4">2</text>
<text x="56" y="146.7">AO1</text>
<text x="74.7" y="146.7">VM1</text>
<text x="83.1" y="148.4">23</text>
<text x="83.1" y="144.9">24</text>
<text x="161.9" y="144.9">1</text>
<text x="161.9" y="148.4">2</text>
<text x="165.3" y="146.7">CO1</text>
<text x="184.1" y="146.7">VM1</text>
<text x="192.4" y="148.4">23</text>
<text x="192.4" y="144.9">24</text>
<text x="56" y="150.2">AO1</text>
<text x="71.7" y="150.2">PWMA</text>
<text x="73.7" y="153.7">AIN2</text>
<text x="83.1" y="155.5">21</text>
<text x="83.1" y="152">22</text>
<text x="165.3" y="150.2">CO1</text>
<text x="181" y="150.2">PWMC</text>
<text x="183" y="153.7">CIN2</text>
<text x="192.4" y="155.5">21</text>
<text x="192.4" y="152">22</text>
<text x="52.5" y="159">5</text>
<text x="56" y="160.8">AO2</text>
<text x="73.7" y="157.3">AIN1</text>
<text x="161.9" y="159">5</text>
<text x="165.3" y="160.8">CO2</text>
<text x="183" y="157.3">CIN1</text>
<text x="52.5" y="162.6">6</text>
<text x="52.5" y="166.1">7</text>
<text x="56" y="164.3">AO2</text>
<text x="56" y="167.9">BO2</text>
<text x="73.3" y="164.3">STBY</text>
<text x="83.1" y="162.6">19</text>
<text x="161.9" y="162.6">6</text>
<text x="161.9" y="166.1">7</text>
<text x="165.3" y="164.3">CO2</text>
<text x="165.3" y="167.9">DO2</text>
<text x="182.7" y="164.3">STBY</text>
<text x="192.4" y="162.6">19</text>
<text x="52.5" y="169.6">8</text>
<text x="56" y="171.4">BO2</text>
<text x="73.7" y="171.4">BIN1</text>
<text x="83.1" y="173.1">16</text>
<text x="83.1" y="169.6">17</text>
<text x="161.9" y="169.6">8</text>
<text x="165.3" y="171.4">DO2</text>
<text x="182.8" y="171.4">DIN1</text>
<text x="192.4" y="173.1">16</text>
<text x="192.4" y="169.6">17</text>
<text x="71.7" y="178.4">PWMB</text>
<text x="73.7" y="174.9">BIN2</text>
<text x="83.1" y="176.7">15</text>
<text x="180.8" y="178.4">PWMD</text>
<text x="182.8" y="174.9">DIN2</text>
<text x="192.4" y="176.7">15</text>
<text x="50.5" y="180.2">11</text>
<text x="50.5" y="183.7">12</text>
<text x="56" y="182">BO1</text>
<text x="56" y="185.5">BO1</text>
<text x="74.7" y="185.5">VM2</text>
<text x="74.7" y="182">VM3</text>
<text x="83.1" y="183.7">13</text>
<text x="83.1" y="180.2">14</text>
<text x="159.8" y="180.2">11</text>
<text x="159.8" y="183.7">12</text>
<text x="165.3" y="182">DO1</text>
<text x="165.3" y="185.5">DO1</text>
<text x="184.1" y="185.5">VM2</text>
<text x="184.1" y="182">VM3</text>
<text x="192.4" y="183.7">13</text>
<text x="192.4" y="180.2">14</text>
</g>
<g font-size="3.2">
<text x="100.1" y="40.9">6</text>
<text x="103.6" y="42.6">GND</text>
<text x="345.3" y="46.1">6</text>
<text x="348.8" y="47.9">GND</text>
<text x="190.6" y="116.7">1</text>
<text x="202.8" y="116.7">2</text>
<text x="52.5" y="152">3</text>
<text x="52.5" y="155.5">4</text>
<text x="56" y="153.7">PGND1</text>
<text x="161.9" y="152">3</text>
<text x="161.9" y="155.5">4</text>
<text x="165.3" y="153.7">PGND1</text>
<text x="56" y="157.3">PGND1</text>
<text x="165.3" y="157.3">PGND1</text>
<text x="74.3" y="167.9">GND</text>
<text x="83.1" y="166.1">18</text>
<text x="183.7" y="167.9">GND</text>
<text x="192.4" y="166.1">18</text>
<text x="52.5" y="173.1">9</text>
<text x="161.9" y="173.1">9</text>
<text x="50.5" y="176.7">10</text>
<text x="56" y="174.9">PGND2</text>
<text x="56" y="178.4">PGND2</text>
<text x="159.8" y="176.7">10</text>
<text x="165.3" y="174.9">PGND2</text>
<text x="165.3" y="178.4">PGND2</text>
<text x="70.6" y="223.9">1</text>
<text x="70.6" y="227.5">2</text>
<text x="118.2" y="223.9">1</text>
<text x="118.2" y="227.5">2</text>
<text x="160.5" y="225.7">1</text>
<text x="204.6" y="223.9">1</text>
<text x="204.6" y="227.5">2</text>
<text x="70.6" y="231">3</text>
<text x="118.2" y="231">3</text>
<text x="160.5" y="229.2">2</text>
<text x="160.5" y="232.8">3</text>
<text x="204.6" y="231">3</text>
<text x="70.6" y="234.5">4</text>
<text x="70.6" y="238.1">5</text>
<text x="118.2" y="234.5">4</text>
<text x="118.2" y="238.1">5</text>
<text x="160.5" y="236.3">4</text>
<text x="160.5" y="239.8">5</text>
<text x="204.6" y="234.5">4</text>
<text x="204.6" y="238.1">5</text>
<text x="70.6" y="241.6">6</text>
<text x="118.2" y="241.6">6</text>
<text x="160.5" y="243.3">6</text>
<text x="204.6" y="241.6">6</text>
</g>
<g font-size="3.2" fill="#f00">
<text x="75" y="160.8">VCC</text>
<text x="83.1" y="159">20</text>
<text x="184.4" y="160.8">VCC</text>
<text x="192.4" y="159">20</text>
</g>
</svg>
